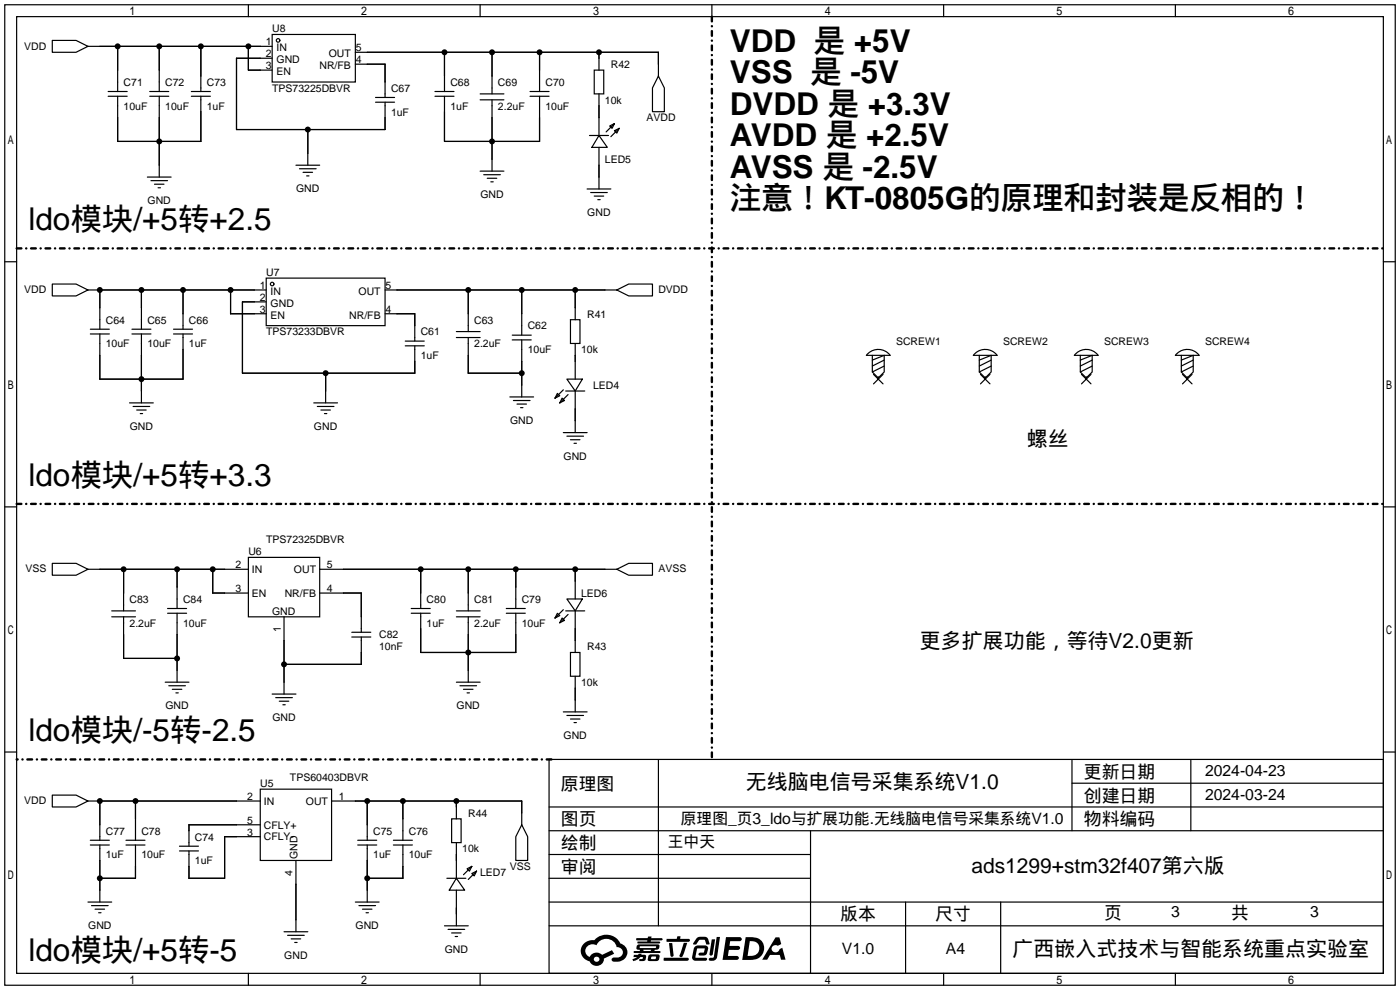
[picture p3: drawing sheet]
<svg xmlns="http://www.w3.org/2000/svg" width="299mm" height="212mm" viewBox="0 0 299 212" stroke-linecap="round" stroke-linejoin="round" font-family="sans-serif">
<g fill="none" stroke="#000" stroke-width=".25">
<path d="M1 1h297.2v209.6h-297.2zM3.6 3.6h292.1v204.4h-292.1zM11.2 8.6h5.1l2.5 1.3-2.5 1.3h-5.1zM18.8 9.9h39.4M23.1 19.6h4.1M25.1 9.9v9.7M32 19.6h4.1M34 9.9v9.7M40.9 19.6h4.1M42.9 9.9v9.7M53.1 1v2.6M53.1 9.9v5.1h5.1"/>
<path d="M58.2 7.4h17.7v10.1h-17.7zM58.2 12.4h-7.7v15.3h31.8v-5.9M75.9 11.2h64.8v5.1M75.9 13.7h6.4v7.1M93 19.6h4M95 11.2v8.4M102.6 1v2.6M105.2 11.2v8.9M113.3 19.6h4M115.3 11.2v8.4M127 15h2v5.1h-2zM128 11.2v3.8"/>
<path d="M140.7 16.3l1.3 2.5v5.1h-2.6v-5.1zM152.1 1v2.6M201.7 1v2.6M251.2 1v2.6M23.1 20.6h4.1M25.1 20.6v9.6h17.8v-9.6M31.5 37.8h5.1M32 20.6h4.1M32.3 38.6h3.5M33 39.4h2.1M34 20.6v17.2M40.9 20.6h4.1"/>
<path d="M63.2 35.3h5.1M64 36.1h3.6M64.8 36.8h2M65.5 37.6h.5M65.8 27.7v7.6M80.3 21.8h4M80.3 20.8h4M93 20.6h4M95 20.6v9.6h20.3v-9.6M102.6 21.3h5.1M102.6 20.1h5.1M102.6 36.6h5.1"/>
<path d="M103.4 37.3h3.5M104.1 38.1h2.1M104.9 38.9h.5M105.2 21.3v15.3M113.3 20.6h4M126 29h4M128 29l1.8 2.5h-3.3zM128 20.1v8.9M128 31.5v8.9M130.3 26.9l1-.5-.5 1zM131.3 27.9l1-.5-.5 1zM131.3 26.4l-1.8 1.8"/>
<path d="M132.3 27.4l-1.7 1.8M1 55.9h2.6M33.8 40.1h.5M56.9 59.4h25.4v10.2h-25.4zM125.5 40.4h5.1M126.2 41.1h3.6M127 41.9h2M127.8 42.7h.5M295.7 55.9h2.5M11.2 60.7h5.1l2.5 1.3-2.5 1.2h-5.1zM18.8 62h38.1M19.3 71.4h4.1"/>
<path d="M19.3 70.4h4.1M21.3 62v8.4M21.3 71.4v9.6h17.8v-9.6M28.2 71.4h4.1M28.2 70.4h4.1M30.2 62v8.4M30.2 71.4v14.7M37.1 71.4h4M37.1 70.4h4M39.1 62v8.4M49.3 62v5.1h7.6M56.9 64.5h-5.1v15.3h36.8v-5.9"/>
<path d="M69.6 79.8v6.3M82.3 62h49.5M82.3 67.1h6.3v5.8M86.6 73.9h4.1M86.6 72.9h4.1M97.5 72.1h5.1M97.5 70.9h5.1M100.1 62v8.9M100.1 72.1v7.7h11.4M109.5 71.6h4M109.5 72.6h4M111.5 62v9.6"/>
<path d="M111.5 72.6v12.2M121.9 68.3h2.1v5.1h-2.1zM122.9 62v6.3M122.9 73.4v7.6M131.8 62l2.6-1.3h5v2.5h-5zM185.6 75.5a3.2 3.2 0 0 1 4.6 .4h-5zM186.4 75.9v3.6l1.3 1.3 1.3-1.3v-3.6l-2.6 1.1M189 77l-2.6 1.2M189 78.2l-2.6 1.3M208.5 75.5a3.2 3.2 0 0 1 4.6 .4h-5.1zM209.3 75.9v3.6l1.3 1.3 1.2-1.3v-3.6l-2.5 1.1M211.8 77l-2.5 1.2"/>
<path d="M211.8 78.2l-2.5 1.3M230.1 75.5a3.2 3.2 0 0 1 4.6 .4h-5.1zM230.9 75.9v3.6l1.3 1.3 1.2-1.3v-3.6l-2.5 1.1M233.4 77l-2.5 1.2M233.4 78.2l-2.5 1.3M251.6 75.5a3.2 3.2 0 0 1 4.7 .4h-5.1zM252.5 75.9v3.6l1.2 1.3 1.3-1.3v-3.6l-2.5 1.1M255 77l-2.5 1.2M255 78.2l-2.5 1.3M27.7 86.1h5.1M28.4 86.9h3.6M29.2 87.6h2"/>
<path d="M30 88.4h.5M67.1 86.1h5M67.8 86.9h3.6M68.6 87.6h2M69.3 88.4h.5M109 84.8h5M109.7 85.6h3.6M110.5 86.4h2M111.3 87.1h.5M119.1 84.1l.5 .5-1 .5zM120.1 85.1l.5 .5-1 .5zM120.4 92.5h5.1"/>
<path d="M120.4 83.3l-1.8 1.8M120.9 83.6h4.1M121.2 81h3.3l-1.6 2.6zM121.2 93.2h3.5M121.4 84.3l-1.8 1.8M121.9 94h2.1M122.7 94.7h.5M122.9 83.6v8.9M186.7 80l2 2M187.7 80.5v.5M188.7 80l-2 2M209.5 80l2.1 2"/>
<path d="M210.6 80.5v.5M211.6 80l-2.1 2M231.1 80l2.1 2M232.2 80.5v.5M233.2 80l-2.1 2M252.7 80l2.1 2M253.7 80.5v.5M254.8 80l-2.1 2M1 108.3h2.6M53.1 119.1h15.2v12.7h-15.2zM295.7 108.3h2.5M11.2 120.4h5.1l2.5 1.3-2.5 1.2h-5.1z"/>
<path d="M18.8 121.7h34.3M23.9 131.8h5.1M23.9 130.6h5.1M26.4 121.7v8.9M26.4 131.8v8.9h11.4M35.8 131.1h4.1M35.8 130h4.1M37.8 121.7v8.3M37.8 131.1v14.7M45.5 121.7v5h7.6M60.7 131.8v16.5M68.3 121.7h63.5"/>
<path d="M68.3 126.7h8.9v8.4M75.2 136.1h4M75.2 135.1h4M77.2 136.1v5.9h-16.5M87.9 131.1h4M87.9 130h4M89.9 121.7v8.3M89.9 131.1v8.3h20.3v-8.3M97.5 131.8h5.1M97.5 130.6h5.1M100.1 121.7v8.9M100.1 131.8v14"/>
<path d="M108.2 131.1h4.1M108.2 130h4.1M110.2 121.7v8.3M119.1 131.1l.5 .5-1 .5zM120.1 132.1l.5 .5-1 .5zM120.4 130.3l-1.8 1.8M120.9 130.6h4.1M121.2 128h3.3l-1.6 2.6zM121.4 131.3l-1.8 1.8M121.9 139.4h2.1v5.1h-2.1zM122.9 121.7v6.3M122.9 130.6v8.8"/>
<path d="M131.8 121.7l2.6-1.3h5v2.5h-5zM35.3 145.8h5.1M36.1 146.6h3.5M36.8 147.3h2.1M37.6 148.1h.5M58.2 148.3h5M58.9 149.1h3.6M59.7 149.9h2M60.5 150.6h.5M97.5 145.8h5.1M98.3 146.6h3.6M99.1 147.3h2"/>
<path d="M99.8 148.1h.5M120.4 152.1h5.1M121.2 152.9h3.5M121.9 153.7h2.1M122.7 154.4h.5M122.9 144.5v7.6M1 160.7h2.6M11.2 169.9h5.1l2.5 1.3-2.5 1.3h-5.1zM18.8 171.2h36.8M19.3 179.6h4.1M21.3 171.2v8.4M26.9 179.6h4.1"/>
<path d="M29 171.2v8.4M55.6 168.7h15.3v15.2h-15.3zM55.6 178.8h-7.6v8.9h-7.6v-5.8M55.6 176.3h-15.2v4.5M70.9 171.2h40.6v5.1M76.5 179.6h4M78.5 171.2v8.4M84.1 179.6h4M86.1 171.2v8.4M96.5 175h2.1v5.1h-2.1zM97.5 171.2v3.8M111.5 176.3l1.3 2.5v5.1h-2.6v-5.1z"/>
<path d="M117.3 162.3h178.4v45.7h-178.4zM117.3 177.5h178.4M117.3 172.5h178.4M140.7 162.3v35.6M173.2 177.5v30.5M229.1 162.3v15.2M229.1 167.4h66.6M254.5 162.3v15.2M295.7 160.7h2.5M18.8 192.8h5.1M19.3 180.6h4.1M19.6 193.5h3.5"/>
<path d="M20.3 194.3h2.1M21.1 195.1h.5M21.3 180.6v12.2M26.9 180.6h4.1M29 180.6v7.1h-7.7M38.4 181.9h4M38.4 180.8h4M60.7 199.1h5.1M61.5 199.9h3.5M63.2 183.9v15.2M75.9 192.8h5.1M76.5 180.6h4"/>
<path d="M76.7 193.5h3.6M77.5 194.3h2M78.2 195.1h.5M78.5 180.6v12.2M84.1 180.6h4M86.1 180.6v7.1h-7.6M95 197.9h5.1M95.5 187.7h4.1M95.8 198.6h3.5M96.5 199.4h2.1M97.5 187.7l1.8 2.5h-3.3zM97.5 180.1v7.6"/>
<path d="M97.5 190.2v7.7M99.8 185.7l1-.5-.5 1zM100.8 186.7l1.1-.5-.6 1zM100.8 185.2l-1.7 1.7M101.9 186.2l-1.8 1.8M117.3 182.6h55.9M117.3 197.9h178.4M117.3 192.8h178.4M117.3 187.7h55.9M193.5 192.8v15.2M213.9 192.8v15.2M53.1 208v2.6"/>
<path d="M62.2 200.7h2.1M63 201.4h.5M97.3 200.2h.5M102.6 208v2.6M152.1 208v2.6M201.7 208v2.6M251.2 208v2.6"/>
<circle cx="59.4" cy="8.6" r=".38"/>
<circle cx="58.2" cy="60.7" r=".38"/>
</g>
<g fill="#000">
<path d="M136 200.5h2.4l.1-.3h.7v.3h2.2l.2 .3-.2 .2h-2.3v.2h1.8l.2 .3-.2 .1h-4.5l-.1-.4h2l.1-.2h-2.3l-.1-.2zM135.5 204.1h.9l.1-.3h.6v.3h.8a.82 .82 0 0 1-.5 1.3h-.8v-.4l.7-.1 .1-.3a.68 .68 0 0 0-1 .4l-1.1 .4-.1-.4 .9-.5h-.7zM143 201.6h.7l.3 2.5a.34 .34 0 0 1-.3 .4 .34 .34 0 0 1-.4-.3zM146.1 201.5h.8l-.7 2a.98 .98 0 0 1-.7 1.1l-.3-.3zM141.9 204.7h5a.33 .33 0 0 1 .3 .3 .33 .33 0 0 1-.3 .3h-4.9l-.2-.1zM142.5 200.7h2.1l.3-.6h.6l-.1 .6h1.7a.32 .32 0 0 1 .4 .3 .32 .32 0 0 1-.4 .3h-4.5l-.2-.2zM148.4 202.4l.6-.3h1.7a.81 .81 0 0 1 .7 .5 .81 .81 0 0 1-.2 .8 .81 .81 0 0 1-.9 .8h-.7a.32 .32 0 0 1-.3-.3 .32 .32 0 0 1 .4-.3h.7l.2-.9-1.6 .1-.4 1.8 2.2 .1a.32 .32 0 0 1 .3 .4 .32 .32 0 0 1-.4 .2h-2.2l-.5-.3-.1-.5zM148.9 200.6l.6-.4h1a.77 .77 0 0 1 .9 .5l.3 1-.2 .2h-.5l-.3-.9-.2-.2-1 .1-.7 1-.6-.1-.1-.2zM152.1 200.8h.7l-.5 3.1a.36 .36 0 0 1-.3 .3 .36 .36 0 0 1-.4-.3zM153.2 200.2h.7l-.6 4.3a1.13 1.13 0 0 1-1.8 .6l.2-.4h.7l.2-.2zM155.2 200.3h2.6a.48 .48 0 0 1 .7 .4 .48 .48 0 0 1-.6 .4h-1.8l-.2 1.1h1.9a.43 .43 0 0 1 .4 .4 .43 .43 0 0 1-.5 .4h-1.9l-.2 1.3h1.7a.45 .45 0 0 1 .5 .2 .45 .45 0 0 1-.1 .6h-3.3zM165.7 200.3h.9l.4 1.5-.8 .3a.84 .84 0 0 0-1.2 .3 .84 .84 0 0 0 .4 1.1 .84 .84 0 0 0 1.1-.4l.1-.2 .6-.3 .7 2.5h-1l-.2-1h-2.1l-.6 1h-1.1z"/>
<path d="M124.9 201.6a2.23 2.23 0 0 0-.7 2.3 2.23 2.23 0 0 0 1.8 1.6 1.58 1.58 0 0 0 1.8 .9 1.58 1.58 0 0 0 1.3-1.5l2.2-1.1-.5-.7-2.1 1a1.65 1.65 0 0 0-2.7 .4 1.45 1.45 0 0 1-.8-1.9 1.45 1.45 0 0 1 2-.7l.3 .1a2.3 2.3 0 0 1 2.3-1.3 2.3 2.3 0 0 1 2 1.7 1.12 1.12 0 0 1 1.3 1 1.12 1.12 0 0 1-1.1 1.2h-.7a.45 .45 0 0 0-.6 .4 .45 .45 0 0 0 .5 .5 2.21 2.21 0 0 0 2.2-.5 2.21 2.21 0 0 0 .5-2.3 2.13 2.13 0 0 0-1.3-1.1 3.3 3.3 0 0 0-5.6-.7l-1.1 .1zM127 205a.57 .57 0 0 1 1.1 0 .57 .57 0 0 1-1.1 0z"/>
<path d="M138.6 204.2a1.05 1.05 0 0 0 0 1.2 2.91 2.91 0 0 0 2.2-.2 .98 .98 0 0 0 0-1.2h-1.6zM139.2 204.5l.9-.1 .1 .4-.2 .2-.8-.1z"/>
<path d="M136.2 202a.55 .55 0 0 0-.2 .8 .55 .55 0 0 0 .7 .2l.1 .3h-1.3v.3l5.4 .1 .3-.2-.2-.2h-1.2l.2-.3a.7 .7 0 0 0 .8-.3 .7 .7 0 0 0 0-.8l-4.2-.1zM136.8 202.3l3.3-.1 .1 .1-.2 .3h-3.2zM137.5 203h1.7l-.2 .3h-1.4z"/>
<path d="M159.4 200.3l-.8 4.9h1.7a2.5 2.5 0 0 0 3-2.5 2.5 2.5 0 0 0-3.1-2.4zM160.3 201.1a1.61 1.61 0 0 1 2 1.5 1.61 1.61 0 0 1-1.8 1.7h-.7z"/>
<circle cx="25.1" cy="9.9" r=".63"/>
<circle cx="34" cy="9.9" r=".63"/>
<circle cx="42.9" cy="9.9" r=".63"/>
<circle cx="53.1" cy="9.9" r=".63"/>
<circle cx="95" cy="11.2" r=".63"/>
<circle cx="105.2" cy="11.2" r=".63"/>
<circle cx="115.3" cy="11.2" r=".63"/>
<circle cx="128" cy="11.2" r=".63"/>
<circle cx="34" cy="30.2" r=".63"/>
<circle cx="65.8" cy="27.7" r=".63"/>
<circle cx="105.2" cy="30.2" r=".63"/>
<circle cx="21.3" cy="62" r=".63"/>
<circle cx="30.2" cy="62" r=".63"/>
<circle cx="39.1" cy="62" r=".63"/>
<circle cx="49.3" cy="62" r=".63"/>
<circle cx="69.6" cy="79.8" r=".63"/>
<circle cx="100.1" cy="62" r=".63"/>
<circle cx="111.5" cy="62" r=".63"/>
<circle cx="111.5" cy="79.8" r=".63"/>
<circle cx="122.9" cy="62" r=".63"/>
<circle cx="30.2" cy="81" r=".63"/>
<circle cx="26.4" cy="121.7" r=".63"/>
<circle cx="37.8" cy="121.7" r=".63"/>
<circle cx="45.5" cy="121.7" r=".63"/>
<circle cx="89.9" cy="121.7" r=".63"/>
<circle cx="100.1" cy="139.4" r=".63"/>
<circle cx="100.1" cy="121.7" r=".63"/>
<circle cx="110.2" cy="121.7" r=".63"/>
<circle cx="122.9" cy="121.7" r=".63"/>
<circle cx="37.8" cy="140.7" r=".63"/>
<circle cx="60.7" cy="142" r=".63"/>
<circle cx="21.3" cy="171.2" r=".63"/>
<circle cx="29" cy="171.2" r=".63"/>
<circle cx="78.5" cy="171.2" r=".63"/>
<circle cx="86.1" cy="171.2" r=".63"/>
<circle cx="97.5" cy="171.2" r=".63"/>
<circle cx="21.3" cy="187.7" r=".63"/>
<circle cx="78.5" cy="187.7" r=".63"/>
</g>
<path d="M152.1 3.6v158.7M3.6 53.1h292.1M3.6 107.7h292.1M117.9 162.3h-114.3" fill="none" stroke="#000" stroke-width=".51" stroke-dasharray="1 1 0 1"/>
<g font-size="6.7">
<text x="156" y="11.1">VDD 是 +5V</text>
<text x="156" y="17.8">VSS 是 -5V</text>
<text x="156" y="24.5">DVDD 是 +3.3V</text>
<text x="156" y="31.3">AVDD 是 +2.5V</text>
<text x="156" y="38">AVSS 是 -2.5V</text>
<text x="156" y="44.7">注意！KT-0805G的原理和封装是反相的！</text>
<text x="6.1" y="49.2">ldo模块/+5转+2.5</text>
<text x="6.1" y="103.8">ldo模块/+5转+3.3</text>
<text x="6.1" y="158.4">ldo模块/-5转-2.5</text>
<text x="6.1" y="205.4">ldo模块/+5转-5</text>
</g>
<g font-size="4.5">
<text x="219.5" y="95.4">螺丝</text>
<text x="196.6" y="138.5">更多扩展功能，等待V2.0更新</text>
<text x="159.4" y="168.7">无线脑电信号采集系统V1.0</text>
<text x="207.6" y="186.5">ads1299+stm32f407第六版</text>
<text x="216.4" y="204.3">广西嵌入式技术与智能系统重点实验室</text>
</g>
<g font-size="3.8">
<text x="231.6" y="166.2">更新日期</text>
<text x="119.9" y="168.8">原理图</text>
<text x="231.6" y="171.3">创建日期</text>
<text x="119.9" y="176.4">图页</text>
<text x="231.6" y="176.4">物料编码</text>
<text x="119.9" y="181.5">绘制</text>
<text x="119.9" y="186.6">审阅</text>
<text x="179.6" y="196.7">版本</text>
<text x="199.9" y="196.7">尺寸</text>
<text x="236" y="196.5">页</text>
<text x="263.1" y="196.5">共</text>
</g>
<g font-size="3.4">
<text x="257.6" y="165.9">2024-04-23</text>
<text x="257.6" y="170.9">2024-03-24</text>
<text x="145.5" y="176">原理图_页3_ldo与扩展功能.无线脑电信号采集系统V1.0</text>
<text x="142.7" y="181.1">王中天</text>
<text x="250.3" y="196.1">3</text>
<text x="280" y="196.1">3</text>
<text x="179.9" y="204">V1.0</text>
<text x="202.2" y="204">A4</text>
</g>
<g font-size="2.2">
<text x="5.2" y="10.6">VDD</text>
<text x="56.8" y="9.7">1</text>
<text x="58.2" y="6.9">U8</text>
<text x="59.1" y="11">IN</text>
<text x="76.1" y="11">5</text>
<text x="56.8" y="12.2">2</text>
<text x="56.8" y="14.8">3</text>
<text x="59.1" y="13.5">GND</text>
<text x="59.1" y="16">EN</text>
<text x="68.3" y="14.8">NR/FB</text>
<text x="70.3" y="12.2">OUT</text>
<text x="76.1" y="13.5">4</text>
<text x="130.6" y="14.5">R42</text>
<text x="26.4" y="18.3">C71</text>
<text x="26.4" y="23.4">10uF</text>
<text x="35.3" y="18.3">C72</text>
<text x="35.3" y="23.4">10uF</text>
<text x="44.2" y="18.3">C73</text>
<text x="44.2" y="23.4">1uF</text>
<text x="58.2" y="19.6">TPS73225DBVR</text>
<text x="83.6" y="19.6">C67</text>
<text x="96.3" y="18.3">C68</text>
<text x="96.3" y="23.4">1uF</text>
<text x="106.4" y="18.3">C69</text>
<text x="106.4" y="23.4">2.2uF</text>
<text x="116.6" y="18.3">C70</text>
<text x="116.6" y="23.4">10uF</text>
<text x="129.3" y="22.2">10k</text>
<text x="83.6" y="24.7">1uF</text>
<text x="138.2" y="25.8">AVDD</text>
<text x="129.3" y="34.9">LED5</text>
<text x="63.3" y="41.1">GND</text>
<text x="31.5" y="43.6">GND</text>
<text x="102.7" y="42.3">GND</text>
<text x="125.5" y="46.1">GND</text>
<text x="56.9" y="59">U7</text>
<text x="5.2" y="62.6">VDD</text>
<text x="55.5" y="61.8">1</text>
<text x="55.5" y="64.3">2</text>
<text x="57.8" y="63">IN</text>
<text x="57.8" y="65.6">GND</text>
<text x="76.6" y="63">OUT</text>
<text x="82.4" y="61.8">5</text>
<text x="140.7" y="62.6">DVDD</text>
<text x="22.6" y="69.1">C64</text>
<text x="31.5" y="69.1">C65</text>
<text x="40.4" y="69.1">C66</text>
<text x="55.5" y="66.8">3</text>
<text x="56.9" y="71.7">TPS73233DBVR</text>
<text x="57.8" y="68.1">EN</text>
<text x="74.6" y="68.1">NR/FB</text>
<text x="82.4" y="66.8">4</text>
<text x="89.9" y="71.7">C61</text>
<text x="101.3" y="69.1">C63</text>
<text x="112.8" y="70.4">C62</text>
<text x="125.5" y="67.9">R41</text>
<text x="22.6" y="74.2">10uF</text>
<text x="31.5" y="74.2">10uF</text>
<text x="40.4" y="74.2">1uF</text>
<text x="89.9" y="76.8">1uF</text>
<text x="101.3" y="74.2">2.2uF</text>
<text x="112.8" y="75.5">10uF</text>
<text x="124.2" y="75.5">10k</text>
<text x="191.5" y="73.7">SCREW1</text>
<text x="214.4" y="73.7">SCREW2</text>
<text x="236" y="73.7">SCREW3</text>
<text x="257.6" y="73.7">SCREW4</text>
<text x="126.7" y="83.1">LED4</text>
<text x="27.7" y="91.9">GND</text>
<text x="67.1" y="91.9">GND</text>
<text x="109" y="90.6">GND</text>
<text x="120.4" y="98.2">GND</text>
<text x="53.1" y="118.7">U6</text>
<text x="56.9" y="116.1">TPS72325DBVR</text>
<text x="5.4" y="122.3">VSS</text>
<text x="50.3" y="121.5">2</text>
<text x="53.8" y="122.5">IN</text>
<text x="62.8" y="122.5">OUT</text>
<text x="69.8" y="121.5">5</text>
<text x="140.7" y="122.3">AVSS</text>
<text x="27.7" y="128.8">C83</text>
<text x="39.1" y="128.8">C84</text>
<text x="50.3" y="126.5">3</text>
<text x="53.8" y="127.5">EN</text>
<text x="58.2" y="131.4">GND</text>
<text x="60.8" y="127.5">NR/FB</text>
<text x="69.8" y="126.5">4</text>
<text x="91.2" y="128.8">C80</text>
<text x="101.3" y="128.8">C81</text>
<text x="111.5" y="128.8">C79</text>
<text x="124.2" y="127.6">LED6</text>
<text x="27.7" y="133.9">2.2uF</text>
<text x="39.1" y="133.9">10uF</text>
<text x="60" y="135.1" transform="rotate(-90 60 135.1)">1</text>
<text x="81" y="136.5">C82</text>
<text x="91.2" y="133.9">1uF</text>
<text x="101.3" y="133.9">2.2uF</text>
<text x="111.5" y="133.9">10uF</text>
<text x="81" y="139">10nF</text>
<text x="125.5" y="139">R43</text>
<text x="124.2" y="146.6">10k</text>
<text x="35.4" y="151.5">GND</text>
<text x="58.2" y="154.1">GND</text>
<text x="97.6" y="151.5">GND</text>
<text x="120.4" y="157.9">GND</text>
<text x="62" y="166.9">TPS60403DBVR</text>
<text x="5.2" y="171.9">VDD</text>
<text x="52.9" y="171">2</text>
<text x="55.6" y="168.2">U5</text>
<text x="56.4" y="172">IN</text>
<text x="65.4" y="172">OUT</text>
<text x="72.4" y="171">1</text>
<text x="22.6" y="178.4">C77</text>
<text x="30.2" y="178.4">C78</text>
<text x="41.7" y="179.6">C74</text>
<text x="52.9" y="178.6">3</text>
<text x="52.9" y="176.1">5</text>
<text x="56.4" y="179.6">CFLY-</text>
<text x="56.4" y="177.1">CFLY+</text>
<text x="79.8" y="178.4">C75</text>
<text x="87.4" y="178.4">C76</text>
<text x="100.1" y="174.6">R44</text>
<text x="22.6" y="183.4">1uF</text>
<text x="30.2" y="183.4">10uF</text>
<text x="41.7" y="184.7">1uF</text>
<text x="63.6" y="183.6" transform="rotate(-90 63.6 183.6)">GND</text>
<text x="79.8" y="183.4">1uF</text>
<text x="87.4" y="183.4">10uF</text>
<text x="98.8" y="182.2">10k</text>
<text x="109" y="185.8">VSS</text>
<text x="62.5" y="187.2" transform="rotate(-90 62.5 187.2)">4</text>
<text x="102.6" y="187.3">LED7</text>
<text x="18.8" y="198.5">GND</text>
<text x="76" y="198.5">GND</text>
<text x="95" y="203.6">GND</text>
<text x="60.8" y="204.9">GND</text>
</g>
</svg>
